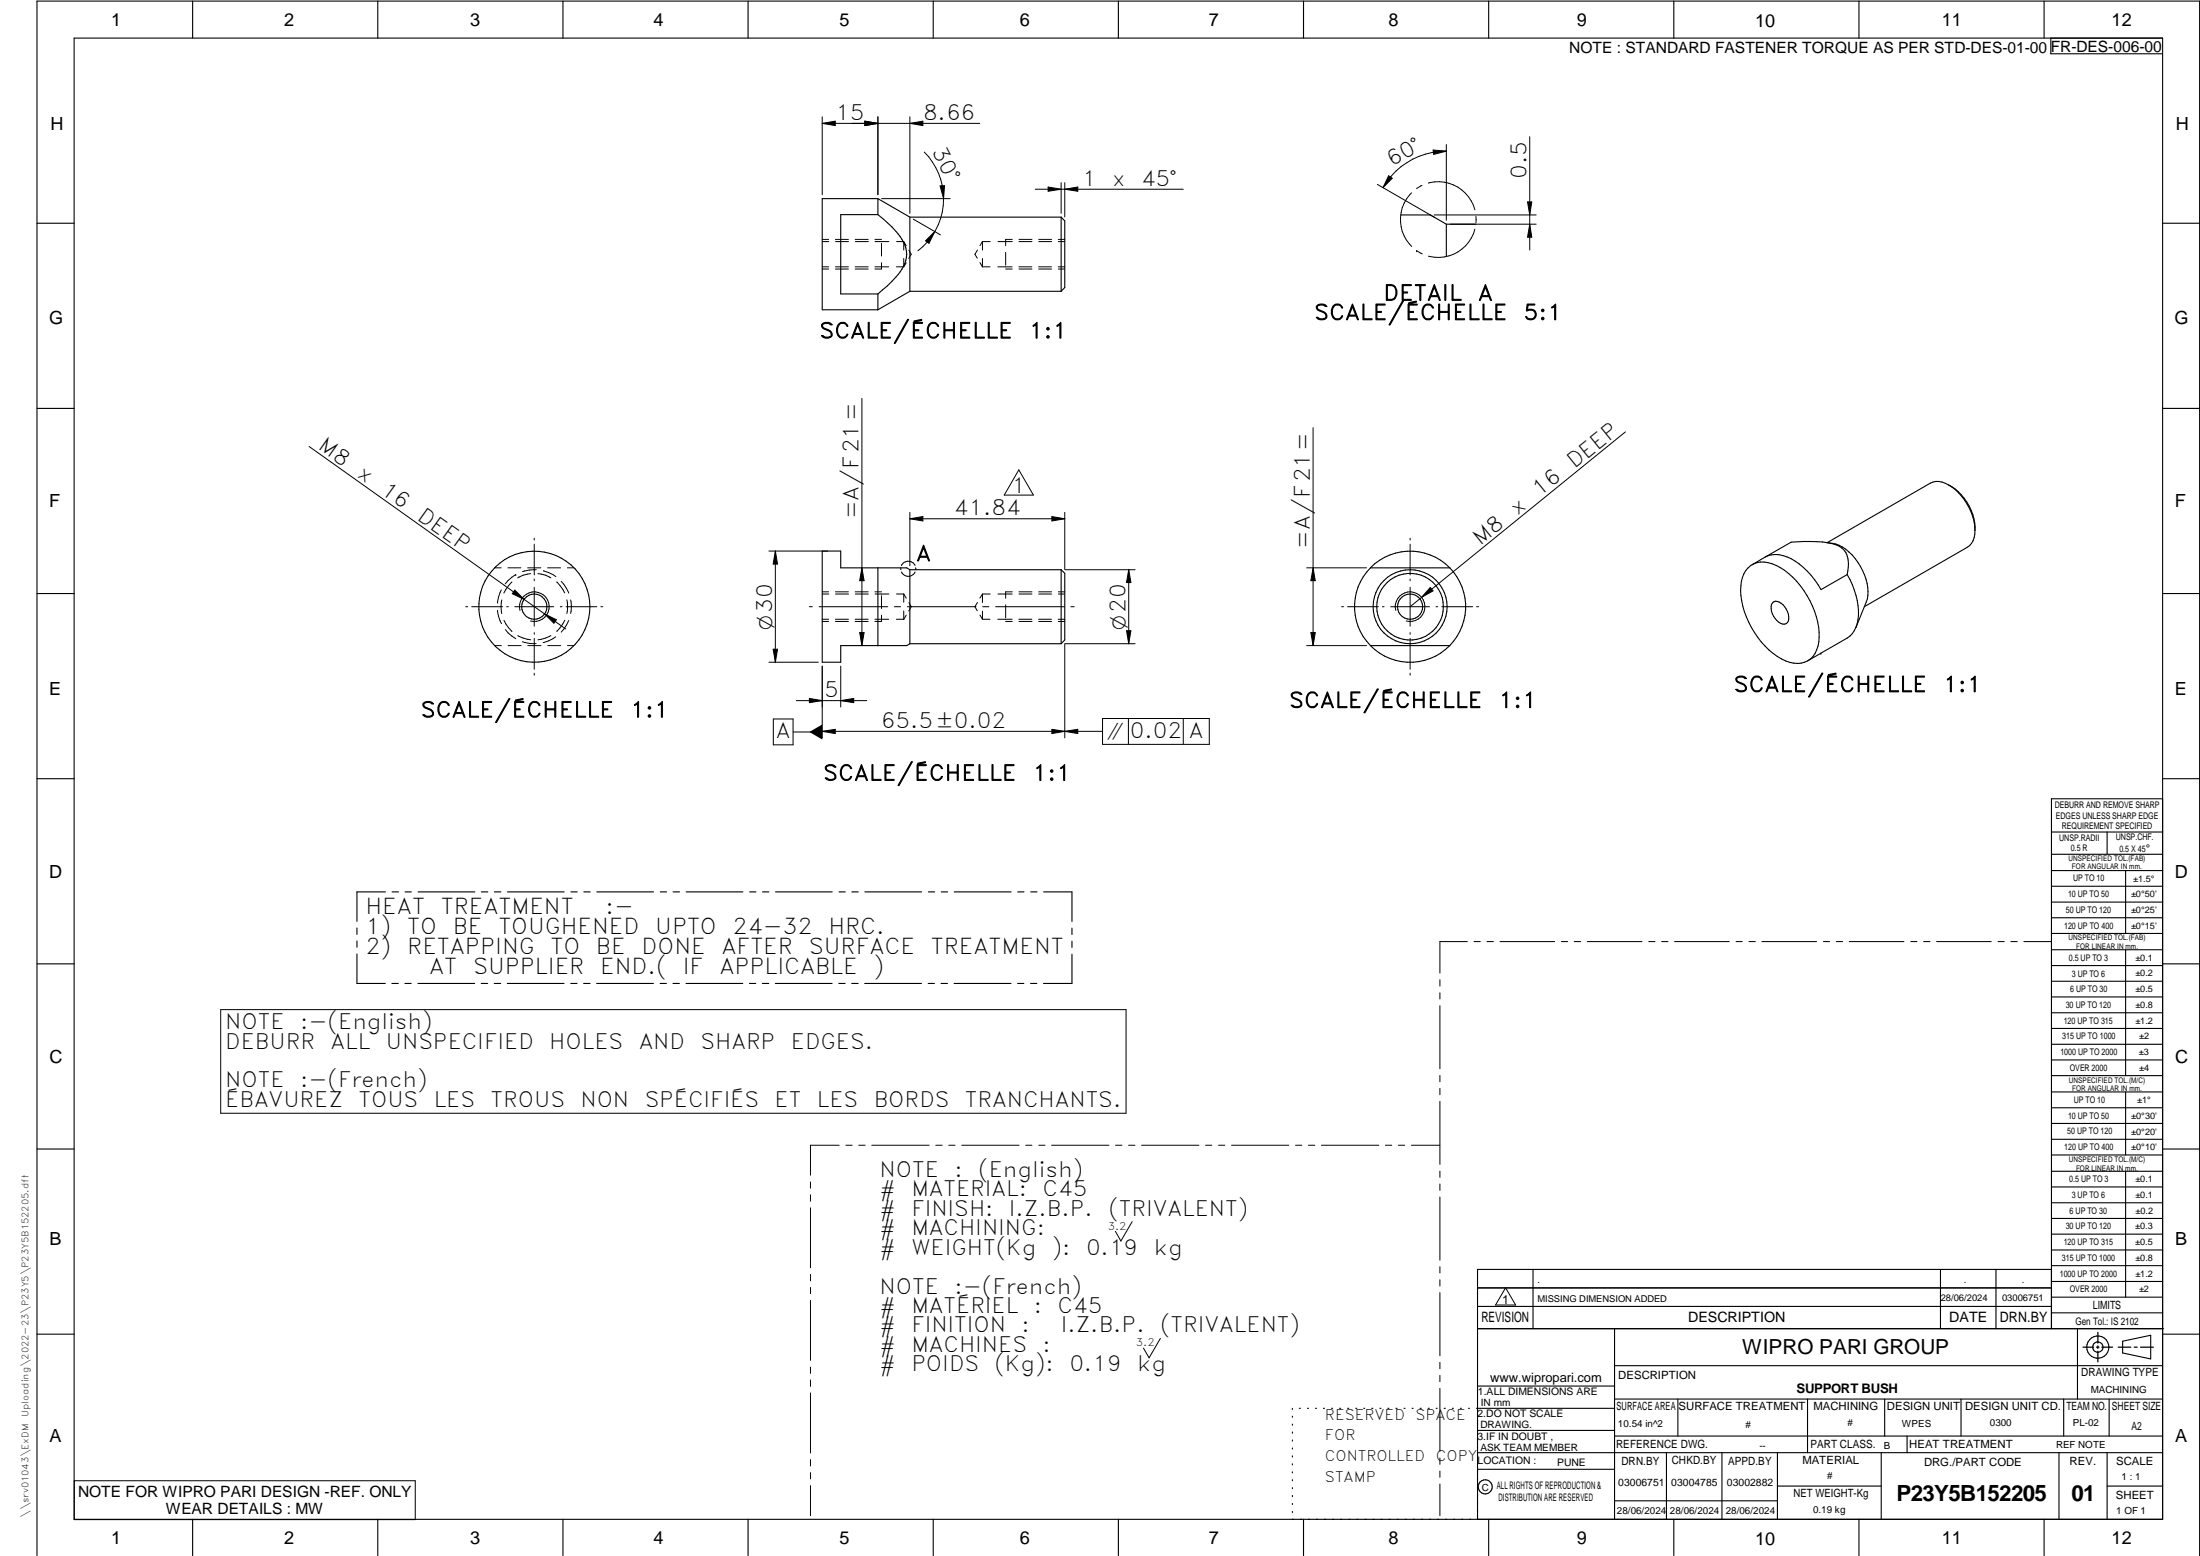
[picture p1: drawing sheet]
<svg xmlns="http://www.w3.org/2000/svg" width="594mm" height="420mm" viewBox="0 0 594 420" stroke-linecap="round" stroke-linejoin="round" font-family="sans-serif">
<g fill="none" stroke="#000" stroke-width=".3">
<path d="M20 10.3h564v400h-564zM52 .3v10M102 .3v10M152 .3v10M202 .3v10M252 .3v10M302 .3v10M352 .3v10M402 .3v10M452 .3v10M502 .3v10M552 .3v10"/>
<path d="M553.8 10.3v4.2h30.2M237.1 53.6h-15.1v30.1h15.1M237.1 53.6l8.6 5M237.1 58a22.9 22.9 0 0 1 7.2 8.1 8 8 0 0 1-2.3 8.6l-2.4 2.5-2.5 2.2M237.1 58h-10.1v21.4h10.1M237.1 53.6v4.4M245.7 58.6h40.8M245.7 58.6v20.1M286.5 58.6v20.1M286.5 58.6l1 1v18l-1 1.1M378.2 58h8l4.4 2.5M10 60.3h10"/>
<path d="M237.1 79.4v4.3M245.7 78.7l-8.6 5M245.7 78.7h40.8M390.6 60.5h7.9M390.6 60.5v8.8M584 60.3h10M10 110.3h10M584 110.3h10M526.2 131a4.8 4.8 0 0 0-5-.5l-27.8 16M526.2 131a15.6 15.6 0 0 1 7.1 11.1M526.2 131a13.8 13.8 0 0 1 7.1 12.2M237.1 153.3v21"/>
<path d="M245.7 153.8h40.8M245.7 153.8v20M245.7 153.8l-.9-.5h-17.8v-4.5h-5v30h5v-4.5h17.8l.9-.5M286.5 153.8v20M286.5 153.8l1 1v18l-1 1M370.1 153.3a15 15 0 0 0 0 21M370.1 153.3h21.4M370.1 153.3a15 15 0 0 1 21.4 0M391.5 153.3a15 15 0 0 1 0 21M472.1 153.3a6.3 6.3 0 0 1 7.6-.6 23.1 23.1 0 0 1 11.5 19.3 6.5 6.5 0 0 1-4.8 7.1 11.1 11.1 0 0 1-8.7-3.5 23.3 23.3 0 0 1-7.6-17.4 7.6 7.6 0 0 1 2-4.9zM473.2 152.5l3.5-2.1a7.8 7.8 0 0 1 8.1 1.2l2.2 1.6a22.6 22.6 0 0 1 4.7 6l7.1-4M476.8 150.4l6.9-4a32.9 32.9 0 0 1 12.4 .8 5.2 5.2 0 0 1 3 6l-.3 2"/>
<path d="M493 146.5a11 11 0 0 1 9.4 6.4 12 12 0 0 1 1.6 9.6l-2.8 6.9M498.8 155.2a18.7 18.7 0 0 1 2.7 13.2 6.7 6.7 0 0 1-2.7 3.9l-7.1 4.1M533.3 142.4v.8M533.3 143.2a4.9 4.9 0 0 1-2.1 4.6l-27.8 16M10 160.3h10M245.7 173.8h40.8M370.1 174.3h21.4M370.1 174.3a15 15 0 0 0 21.4 0M478.6 162.8a1.94 1.94 0 0 1 2.9 .5 4.2 4.2 0 0 1 1.2 4.8 1.91 1.91 0 0 1-2.9-.5 4.1 4.1 0 0 1-1.2-4.8zM491.7 176.4l-3.6 2M491.7 176.4h.1M584 160.3h10"/>
<path d="M10 210.3h10M584 215.7h-30v143.1M584 210.3h10M554 224.7h30M554 230.7h30M554 235.1h30M554 239.3h30M569 224.7v6M574 235.1v17M96.4 250.6v1.7M96.4 254.1v1.7M96.4 257.6v8h7.6"/>
<path d="M104.1 240.8h-7.7v8M105.9 240.8h1.7M109.4 240.8h1.7M112.9 240.8h15.3M130 240.8h1.7M133.5 240.8h1.7M137 240.8h15.4M154.2 240.8h1.7M157.6 240.8h1.8M161.2 240.8h15.3M178.3 240.8h1.7M181.8 240.8h1.7"/>
<path d="M185.3 240.8h15.3M202.4 240.8h1.7M205.9 240.8h1.7M209.4 240.8h15.3M226.6 240.8h1.7M230 240.8h1.8M233.5 240.8h15.4M250.7 240.8h1.7M254.2 240.8h1.7M257.7 240.8h15.3M274.8 240.8h1.7M278.3 240.8h1.7"/>
<path d="M281.8 240.8h7.7v8M289.5 257.6v8h-7.7M289.5 250.6v1.7M289.5 254.1v1.7M554 243.6h30M554 247.8h30M554 252.1h30M554 256.5h30M574 256.5v33.9M10 260.3h10M105.8 265.6h1.8M109.3 265.6h1.7"/>
<path d="M112.9 265.6h15.3M130 265.6h1.7M133.5 265.6h1.7M137 265.6h15.3M154.1 265.6h1.7M157.6 265.6h1.7M161.1 265.6h15.3M178.3 265.6h1.7M181.7 265.6h1.8M185.2 265.6h15.4M202.4 265.6h1.7M205.9 265.6h1.7"/>
<path d="M209.4 265.6h15.3M226.5 265.6h1.7M230 265.6h1.7M233.5 265.6h15.3M250.6 265.6h1.7M254.1 265.6h1.8M257.6 265.6h15.4M274.8 265.6h1.7M278.3 265.6h1.7M554 260.7h30M554 265h30M554 269.2h30"/>
<path d="M554 273.5h30M554 277.7h30M584 260.3h10M554 282h30M554 286.2h30M554 290.4h30M554 294.9h30M554 299.1h30M574 294.9v17M10 310.3h10M554 303.4h30M554 307.6h30"/>
<path d="M554 311.9h30M554 316.3h30M574 316.3v34M584 310.3h10M554 320.5h30M554 324.8h30M554 329h30M554 333.2h30M554 337.5h30M399 358.8h185.2M399 352.8h155M399 347.8h155"/>
<path d="M414 342.8v16M436 358.8v51.5M524 342.8v16M539 342.8v16M554 341.8h30M554 346h30M554 350.3h30M554 354.5h30M554 342.8h-155v67.5M561 358.8v19M10 360.3h10M399 374.3h37"/>
<path d="M436 377.8h148M453.1 377.8v10M488.1 377.8v14.5M508.9 377.8v10M529.5 377.8v10M557.3 377.8v10M569.5 377.8v10M573.2 362.2l7.6-1.6v6.3l-7.6-1.6zM584 368.8h-148M584 360.3h10M349 380.3v.3M349 382.4v.3"/>
<path d="M349 384.6v.3M349 386.7v.3M349 388.8v.3M349 391v.3M349 393.1v.3M349 395.3v.3M349 397.4v.3M349 399.5v.3M350.9 380.3h.2M353.1 380.3h.2M355.2 380.3h.3M357.4 380.3h.3"/>
<path d="M359.6 380.3h.3M361.7 380.3h.3M363.9 380.3h.3M366.1 380.3h.3M368.3 380.3h.2M370.4 380.3h.3M372.6 380.3h.3M374.8 380.3h.3M376.9 380.3h.4M379.1 380.3h.3M381.3 380.3h.3M383.4 380.3h.4"/>
<path d="M385.6 380.3h.3M387.8 380.3h.3M390 380.3h.3M392.2 380.3h.3M394.3 380.3h.3M396.5 380.3h.3M398.7 380.3h37.3M399 396.7h37M399 392.3h185M399 386.2h37M436 387.8h148M450 392.3v18"/>
<path d="M465 392.3v18M480 392.3v18M508 392.3v18M515 387.8v4.5M556 392.3v18M569 392.3v18M52 410.3v9.7M102 410.3v9.7M152 410.3v9.7M202 410.3v9.7M252 410.3v9.7M302 410.3v9.7"/>
<path d="M349 401.7v.3M349 403.8v.4M349 406v.3M349 408.1v.3M352 410.3v9.7M402 410.3v9.7M436 405.3h44M452 410.3v9.7M480 401.3h28M502 410.3v9.7M552 410.3v9.7M569 401.3h15"/>
<path d="M10 420v-419.7h584v419.7"/>
<circle cx="144.3" cy="163.8" r="15"/>
<circle cx="144.3" cy="163.8" r="3.4"/>
<circle cx="380.8" cy="163.8" r="9"/>
<circle cx="380.8" cy="163.8" r="3.4"/>
<circle cx="380.8" cy="163.8" r="10"/>
<circle cx="566.5" cy="363.7" r="1.39"/>
<circle cx="566.5" cy="363.8" r="3"/>
<circle cx="401.1" cy="401.5" r="1.9"/>
</g>
<g fill="none" stroke="#000" stroke-width=".27">
<path d="M222 31.5v21.1M222 33.3l3.5-.6v1.2zM222 33.3h42.6M233.5 32.7l3.6 .6-3.6 .6zM237.1 31.5v21.1M245.7 33.3l3.5-.6v1.2zM245.7 31.5v26.1M390.6 39v20.5M413.1 36.9v30.6M238.1 53.6h18.5M246.6 59.2l7.4 4.2M249.6 41.1a17.7 17.7 0 0 1 5.2 12.5"/>
<path d="M253.9 50.2l1.2-.1-.3 3.5zM254.8 53.6a17.6 17.6 0 0 1-6.9 14.1M279.6 51.1h39.9M283 50.5l3.5 .6-3.5 .5zM286.5 49.3v8.3M287.5 49.3v9.3M287.5 51.1l3.5-.6v1.1zM371.9 49.8l15.6 9M375 47.5l1 .6-2.5 2.6zM381.2 52.1a10.2 10.2 0 0 0 0 14.4M384 50.1l-1.5 .8M385.7 49.4a10.2 10.2 0 0 1 12.6 7.2"/>
<path d="M387 40.5l3.6 .3-3.5 .9zM387.3 58h27.5M390.6 40.8a19.5 19.5 0 0 0-17.1 9.9M398.6 58.4v1.7M412.5 54.5h1.1l-.5 3.5zM222 65.2h1.8M222 72.1h1.8M222 72.6h1.8M222 64.6h1.8M225.6 72.1h3.5M225.6 72.6h3.5M225.6 64.6h3.5"/>
<path d="M225.6 65.2h3.5M230.9 72.1h3.5M230.9 72.6h3.5M230.9 64.6h3.5M231 65.2h3.5M236.3 72.1h3.7M236.3 64.6h1.7M236.3 65.2h3.7M238 65.7v3.4M238 71v1.6h-1.7M242.1 72.1h1.9M242.1 65.2h1.9"/>
<path d="M244 65.2l.7 1.2M244 65.2v2.3M244 69.8v2.3M244.7 71l-.7 1.1M245.4 67.6l.7 1.1-.7 1.1M249.9 65l2.5-2.5-1.5 3.2zM263.9 67.5l-.6 1.2 .6 1M264.6 70.9l.7 1.2M265.3 65.2v2.3M265.3 69.8v2.3M265.3 72.1h2M265.3 65.2l-.7 1.1"/>
<path d="M265.3 65.2h2.1M269.5 65.2h3.8M271.6 72.6h1.7M271.6 68.2v3.4M273.3 72.1h-3.9M273.3 64.6h-1.7v1.7M275.1 72.1h3.5M275.2 65.2h3.5M275.2 72.6h3.5M275.2 64.6h3.5M280.5 72.1h3.4M280.5 65.2h3.5"/>
<path d="M280.5 72.6h3.5M280.5 64.6h3.5M285.7 72.1h1.8M285.8 65.2h1.7M285.8 72.6h1.7M285.8 64.6h1.7M382.5 67.7l1.5 .8M382.5 67.7h.1M391.6 60.5h23.2M398.3 61.9a10.2 10.2 0 0 1-12.6 7.3M413.1 60.5l.5 3.6h-1.1zM232.7 107.6v66.7"/>
<path d="M354.6 115.5v58.8M438.9 116.6l-58.1 47.2M83.5 120.6l58 41.2M245.7 138.3v14.5M275.1 126.9l4 6.8h-7.9zM284 139.5l3.5 .6-3.5 .6zM287.5 138.3v15.5M133.6 153.3h1.7M135.4 159.3l-.8 1.9-.2 1.7M137.2 153.3h3.5M138.3 157.2l-1 1-1.2 1.9M139 159.3l2.5 2.5-3.2-1.5z"/>
<path d="M139.3 155.2h.1M139.3 155.2l-2.1 1.6-.8 .8M142.5 153.3h3.5M143.3 154.9a7.6 7.6 0 0 0-3.5 1.1M144.3 158.6v10.5M144.3 145.3v.5M144.3 146.9v8.3M144.3 156.3v.5M144.8 153.8l-1.8 .1-1.9 .4M145.2 154.9a7.1 7.1 0 0 1 3.6 1.1M146.7 154.1l1.4 .5 2 1.1M147.9 153.3h3.5"/>
<path d="M150.3 157.1l1.7 2 .5 1M151.5 157l1.4 1.8 .7 1.3M153.2 153.3h1.8M207.6 148.8h15.9M209.4 148.8v30M209.4 148.8l.6 3.5h-1.2zM222 159.8h1.8M225.6 159.8h3.5M230.9 159.8h3.5M232.7 153.3l.6 3.5h-1.2zM236.3 159.8h1.7M243.2 153.3l.1 .5"/>
<path d="M245.7 140.1l3.5-.6v1.2zM245.7 140.1h41.8M247.1 154.4a1.98 1.98 0 0 1-1.8 1.2 1.98 1.98 0 0 1-1.8-1.2M247.1 152.7a2.02 2.02 0 0 0-1.9-1.2 2.02 2.02 0 0 0-1.8 1.2M247.3 153.3v.5M273.3 159.8h-1.7v1.7M275.2 159.8h3.5M280.5 159.8h3.5M285.8 159.8h1.7M287.6 153.8h18.9M304.8 153.8l.6 3.5h-1.2zM304.8 153.8v20"/>
<path d="M352.8 153.3h16.2M354.6 153.3l.6 3.5h-1.2zM380.8 145.3v.5M380.8 146.9v8.3M380.8 156.3v.5M380.8 158.6v10.5M386.2 158.6l.8 1-3.1 1.7zM125.8 163.8h.5M127.4 163.8h8.3M133.6 174.3h1.8M134.4 164.8a8.3 8.3 0 0 0 1 3.6M135.5 162a8.1 8.1 0 0 0 0 3.7"/>
<path d="M136.1 167.5l1.2 2 1 1M136.5 170l.7 .9 2.1 1.6M136.8 163.8h.5M137.2 174.3h3.5M139 163.8h10.5M139.8 171.6a8.5 8.5 0 0 0 3.5 1.2M140.4 164.8a4 4 0 0 1 3.5-5 4 4 0 0 1 4.4 4.4 4 4 0 0 1-5.1 3.5M141 173.3l2 .4 1.8 .1M141.5 161.8l11.3 8M142.5 174.3h3.6M144.3 170.8v.5M144.3 172.4v8.3"/>
<path d="M147.1 165.8l3.1 1.5-.6 1zM147.9 174.3h3.5M148.8 171.6l-1.5 .7-2 .5M150.1 172l-2 1.1-1.4 .4M151.3 163.8h.5M152.5 167.5l-1.2 2-1 1M152.9 163.8h8.3M153.1 162a8.1 8.1 0 0 1 0 3.7M153.2 174.3h1.8M153.6 167.6l-.7 1.2-1.4 1.9M154.1 162a7.9 7.9 0 0 1 0 3.7M162.3 163.8h.5"/>
<path d="M207.6 178.8h13.4M208.8 175.3h1.2l-.6 3.5zM218.6 163.8h.8M221.2 163.8h18.5M222 160.4h1.8M222 167.2h1.8M222 167.8h1.8M222 179.9v19.4M225.6 167.2h3.5M225.6 167.8h3.5M225.6 160.4h3.5M227 179.9v11"/>
<path d="M230.9 167.2h3.5M230.9 167.8h3.5M231 160.4h3.5M232.1 170.8h1.2l-.6 3.5zM236.3 167.2h3.7M236.3 160.4h3.7M238 166.1v1.7h-1.7M238 160.9v3.4M241.5 163.8h1.7M242.1 167.2h1.9M242.1 160.4h1.9M244 160.4l.7 1.1"/>
<path d="M244 160.4v2.2M244 165v2.2M244.7 166.1l-.7 1.1M245 163.8h18.6M245.4 162.7l.7 1.1-.7 1.2M263.9 162.7l-.6 1.1 .6 1.1M264.6 166.1l.7 1.1M265.3 160.4v2.3M265.3 165v2.2M265.3 167.2h2M265.3 160.4l-.7 1.1M265.3 160.4h2.1"/>
<path d="M265.3 163.8h1.7M268.9 163.8h18.5M269.4 167.2h3.9M269.5 160.4h3.8M271.6 167.8h1.7M271.6 163.3v3.5M275.1 167.2h3.5M275.2 160.4h3.5M275.2 167.8h3.5M280.5 167.2h3.4M280.5 160.4h3.5M280.5 167.8h3.5"/>
<path d="M285.7 167.2h1.8M285.8 160.4h1.7M285.8 167.8h1.7M287.5 173.9v25.4M287.6 173.8h18.9M289.2 163.8h.9M304.2 170.3h1.2l-.6 3.5zM352.8 174.3h16.2M354 170.8h1.2l-.6 3.5zM362.3 163.8h.5M363.9 163.8h8.3M373.3 163.8h.5"/>
<path d="M375.5 163.8h10.5M380.8 170.8v.5M380.8 172.4v8.3M383.9 161.3a4 4 0 0 0-4.9-1 4 4 0 0 0-2.1 4.5M383.9 161.3a4 4 0 0 1 .2 4.7 4 4 0 0 1-4.4 1.7M387.8 163.8h.4M389.3 163.8h8.4M398.7 163.8h.6M144.3 181.8v.5M208.8 194.1h5.4v7h-5.4zM214.2 197.7h7.8M215 189.2h19.1"/>
<path d="M218.6 188.6l3.4 .6-3.4 .5zM222 197.5l3.5-.6v1.2zM222 197.5h75.7M227 189.2l3.5-.6v1.1zM284 196.9l3.5 .6-3.5 .6zM287.5 197.5l3.5-.6v1.2zM297.7 194h28.9v7h-28.9zM304.7 194v7M319.5 194v7M380.8 181.8v.5M396.2 254.3h-7.4v8.5M398.1 254.3h1.6"/>
<path d="M401.5 254.3h1.8M405 254.3h14.8M421.6 254.3h1.7M425.1 254.3h1.7M428.6 254.3h14.8M445.2 254.3h1.7M448.7 254.3h1.7M452.2 254.3h14.8M468.8 254.3h1.7M472.3 254.3h1.7M475.8 254.3h14.8M492.4 254.3h1.7"/>
<path d="M495.8 254.3h1.8M499.4 254.3h14.7M516 254.3h1.6M519.4 254.3h1.8M522.9 254.3h14.8M539.5 254.3h1.7M543 254.3h1.7M546.5 254.3h7.4M59.6 272.6h244.5v28h-244.5zM388.8 264.5v1.8M388.8 268.1v1.6M388.8 271.6v17"/>
<path d="M388.8 290.4v1.7M388.8 293.9v1.7M388.8 297.4v17M218.9 319.2v1.6M226.6 309.2h-7.7v8.1M228.4 309.2h1.7M231.9 309.2h1.7M235.4 309.2h15.5M252.7 309.2h1.7M256.2 309.2h1.7M259.7 309.2h15.5M277 309.2h1.7"/>
<path d="M280.5 309.2h1.7M284 309.2h15.5M301.2 309.2h1.8M304.8 309.2h1.7M308.3 309.2h15.5M325.5 309.2h1.7M329.1 309.2h1.6M332.6 309.2h15.4M349.8 309.2h1.7M353.3 309.2h1.7M356.8 309.2h15.5M374.1 309.2h1.7"/>
<path d="M377.6 309.2h1.7M381.1 309.2h7.7M388.8 316.2v1.7M388.8 319.7v1.7M218.9 322.6v1.8M218.9 326.1v16.2M305.7 329.9l-3 5.2-1.5-2.6M388.8 323.2v17.1M218.9 344.1v1.8M218.9 347.6v1.7M218.9 351.2v16.1M388.8 342.1v1.6"/>
<path d="M388.8 345.6v1.7M388.8 349v17.1M406.6 347.7l2.7 4.7h-5.4zM218.9 369.1v1.7M218.9 372.6v1.8M218.9 376.1v16.2M313.3 361.4l-3 5.2-1.5-2.6M388.8 367.9v1.7M388.8 371.4v1.7M388.8 374.9v17M20.1 399.8h92v10.5h-92zM218.9 394.1v1.8"/>
<path d="M218.9 397.6v1.7M388.8 393.7v1.7M388.8 397.2v1.7M218.9 401.2v8.1M388.8 400.7v8.6"/>
</g>
<path d="M566.5 359.7v3M562.5 363.8h2.9M566.1 363.8h.7M566.5 363.4v.7M566.5 364.9v2.8M567.6 363.8h2.9M572 363.8h3.4M576.3 363.8h.8M578 363.8h3.5" fill="none" stroke="#000" stroke-width=".34"/>
<g fill="#000">
<path d="M222 33.3l3.5-.6v1.2zM233.5 32.7l3.6 .6-3.6 .6zM245.7 33.3l3.5-.6v1.2zM253.9 50.2l1.2-.1-.3 3.5zM283 50.5l3.5 .6-3.5 .5zM287.5 51.1l3.5-.6v1.1zM375 47.5l1 .6-2.5 2.6zM387 40.5l3.6 .3-3.5 .9zM412.5 54.5h1.1l-.5 3.5zM249.9 65l2.5-2.5-1.5 3.2zM413.1 60.5l.5 3.6h-1.1zM245.7 140.1l3.5-.6v1.2z"/>
<path d="M284 139.5l3.5 .6-3.5 .6zM139 159.3l2.5 2.5-3.2-1.5zM209.4 148.8l.6 3.5h-1.2zM232.7 153.3l.6 3.5h-1.2zM304.8 153.8l.6 3.5h-1.2zM354.6 153.3l.6 3.5h-1.2zM386.2 158.6l.8 1-3.1 1.7zM147.1 165.8l3.1 1.5-.6 1zM208.8 175.3h1.2l-.6 3.5zM232.1 170.8h1.2l-.6 3.5zM304.2 170.3h1.2l-.6 3.5zM354 170.8h1.2l-.6 3.5z"/>
<path d="M218.6 188.6l3.4 .6-3.4 .5zM218.6 197.7l3.4-2.1v4.1zM222 197.5l3.5-.6v1.2zM227 189.2l3.5-.6v1.1zM284 196.9l3.5 .6-3.5 .6zM287.5 197.5l3.5-.6v1.2z"/>
</g>
<g font-size="6">
<text x="512.1" y="405.2">P23Y5B152205</text>
<text x="559.4" y="405.2">01</text>
</g>
<g font-size="5.9">
<text x="98.7" y="246.8">HEAT</text>
<text x="119" y="246.8">TREATMENT</text>
<text x="163.5" y="246.8">:-</text>
<text x="98.7" y="252.1">1)</text>
<text x="98.7" y="257.6">2)</text>
<text x="110" y="252.1">TO</text>
<text x="110" y="257.6">RETAPPING</text>
<text x="122.3" y="252.1">BE</text>
<text x="134.6" y="252.1">TOUGHENED</text>
<text x="148.7" y="257.6">TO</text>
<text x="160.9" y="257.6">BE</text>
<text x="173.3" y="257.6">DONE</text>
<text x="176.9" y="252.1">UPTO</text>
<text x="194.8" y="257.6">AFTER</text>
<text x="197.8" y="252.1">24-32</text>
<text x="218.4" y="257.6">SURFACE</text>
<text x="223.7" y="252.1">HRC.</text>
<text x="251.4" y="257.6">TREATMENT</text>
<text x="115.9" y="262.9">AT</text>
<text x="127.7" y="262.9">SUPPLIER</text>
<text x="162.1" y="262.9">END.(</text>
<text x="184.4" y="262.9">IF</text>
<text x="194.3" y="262.9">APPLICABLE</text>
<text x="235.9" y="262.9">)</text>
</g>
<g font-size="5.7">
<text x="225.6" y="32.4">15</text>
<text x="249.3" y="32.4">8.66</text>
<text x="251.5" y="40.8" transform="rotate(64 251.5 40.8)">30°</text>
<text x="375.8" y="45.2" transform="rotate(-30 375.8 45.2)">60°</text>
<text x="292.2" y="50.2">1</text>
<text x="300.3" y="50.2">x</text>
<text x="308.1" y="50.2">45°</text>
<text x="412.2" y="48.3" transform="rotate(-90 412.2 48.3)">0.5</text>
<text x="373.6" y="81.1">DETAIL</text>
<text x="399.1" y="81.1">A</text>
<text x="354.9" y="86.4">SCALE/ÉCHELLE</text>
<text x="411.4" y="86.4">5:1</text>
<text x="221.3" y="91.3">SCALE/ÉCHELLE</text>
<text x="277.8" y="91.3">1:1</text>
<text x="85.7" y="121.1" transform="rotate(35 85.7 121.1)">M8</text>
<text x="96.2" y="128.5" transform="rotate(35 96.2 128.5)">x</text>
<text x="425.1" y="126.7" transform="rotate(-39 425.1 126.7)">DEEP</text>
<text x="102.5" y="133.1" transform="rotate(35 102.5 133.1)">16</text>
<text x="273.2" y="133.2">1</text>
<text x="415.7" y="134.3" transform="rotate(-39 415.7 134.3)">16</text>
<text x="112.3" y="140" transform="rotate(35 112.3 140)">DEEP</text>
<text x="231.9" y="140.2" transform="rotate(-90 231.9 140.2)">=A/F21=</text>
<text x="257.6" y="139.2">41.84</text>
<text x="409.7" y="139.2" transform="rotate(-39 409.7 139.2)">x</text>
<text x="353.7" y="148.1" transform="rotate(-90 353.7 148.1)">=A/F21=</text>
<text x="399.7" y="147.3" transform="rotate(-39 399.7 147.3)">M8</text>
<text x="247.4" y="151.5">A</text>
<text x="222.6" y="188.3">5</text>
<text x="348.1" y="191.1">SCALE/ÉCHELLE</text>
<text x="404.6" y="191.1">1:1</text>
<text x="468.2" y="186.8">SCALE/ÉCHELLE</text>
<text x="524.7" y="186.8">1:1</text>
<text x="113.6" y="193.7">SCALE/ÉCHELLE</text>
<text x="170.2" y="193.7">1:1</text>
<text x="237.9" y="196.6">65.5±0.02</text>
<text x="209.5" y="199.4">A</text>
<text x="305.1" y="199.3">0.02 A</text>
<text x="222.3" y="210.7">SCALE/ÉCHELLE</text>
<text x="278.8" y="210.7">1:1</text>
<text x="60.8" y="277.9">NOTE</text>
<text x="81" y="277.9">:-(English)</text>
<text x="60.8" y="283.1">DEBURR</text>
<text x="89.3" y="283.1">ALL</text>
<text x="104.2" y="283.1">UNSPECIFIED</text>
<text x="148.3" y="283.1">HOLES</text>
<text x="172.5" y="283.1">AND</text>
<text x="189.1" y="283.1">SHARP</text>
<text x="213.5" y="283.1">EDGES.</text>
<text x="60.8" y="293.6">NOTE</text>
<text x="81" y="293.6">:-(French)</text>
<text x="60.8" y="298.9">ÉBAVUREZ</text>
<text x="96.8" y="298.9">TOUS</text>
<text x="117.1" y="298.9">LES</text>
<text x="132.5" y="298.9">TROUS</text>
<text x="156.7" y="298.9">NON</text>
<text x="174.1" y="298.9">SPÉCIFIÉS</text>
<text x="209.2" y="298.9">ET</text>
<text x="220.6" y="298.9">LES</text>
<text x="235.9" y="298.9">BORDS</text>
<text x="260.5" y="298.9">TRANCHANTS.</text>
<text x="237.5" y="317.8">NOTE</text>
<text x="257.7" y="317.8">:</text>
<text x="264.1" y="317.8">(English)</text>
<text x="237.5" y="323">#</text>
<text x="246.1" y="323">MATERIAL:</text>
<text x="281.5" y="323">C45</text>
<text x="237.5" y="328.3">#</text>
<text x="246.1" y="328.3">FINISH:</text>
<text x="272.4" y="328.3">I.Z.B.P.</text>
<text x="299.3" y="328.3">(TRIVALENT)</text>
<text x="237.5" y="333.5">#</text>
<text x="246.1" y="333.5">MACHINING:</text>
<text x="237.5" y="338.8">#</text>
<text x="246.1" y="338.8">WEIGHT(Kg</text>
<text x="284" y="338.8">):</text>
<text x="293.3" y="338.8">0.19</text>
<text x="311.6" y="338.8">kg</text>
<text x="237.5" y="349.3">NOTE</text>
<text x="257.7" y="349.3">:-(French)</text>
<text x="237.5" y="354.5">#</text>
<text x="237.5" y="359.8">#</text>
<text x="246.1" y="354.5">MATÉRIEL</text>
<text x="246.1" y="359.8">FINITION</text>
<text x="275.8" y="359.8">:</text>
<text x="279.2" y="354.5">:</text>
<text x="285.6" y="354.5">C45</text>
<text x="286.4" y="359.8">I.Z.B.P.</text>
<text x="313.3" y="359.8">(TRIVALENT)</text>
<text x="237.5" y="365">#</text>
<text x="246.1" y="365">MACHINES</text>
<text x="281.5" y="365">:</text>
<text x="237.5" y="370.3">#</text>
<text x="246.1" y="370.3">POIDS</text>
<text x="268.5" y="370.3">(Kg):</text>
<text x="288.8" y="370.3">0.19</text>
<text x="307.1" y="370.3">kg</text>
</g>
<text font-size="5.6" x="470.5" y="365.5">WIPRO PARI GROUP</text>
<g font-size="5.4">
<text x="208.5" y="170.1" transform="rotate(-90 208.5 170.1)">O30</text>
<text x="303.9" y="170.1" transform="rotate(-90 303.9 170.1)">O20</text>
<text x="299" y="199.3">i</text>
</g>
<g font-size="4.9">
<text x="30" y="6.9">1</text>
<text x="76.7" y="6.9">2</text>
<text x="127" y="6.9">3</text>
<text x="176.5" y="6.9">4</text>
<text x="226.7" y="6.9">5</text>
<text x="275.4" y="6.9">6</text>
<text x="326.4" y="6.9">7</text>
<text x="375" y="6.9">8</text>
<text x="425.8" y="6.9">9</text>
<text x="473.9" y="7.3">10</text>
<text x="524.3" y="6.9">11</text>
<text x="570.2" y="6.9">12</text>
<text x="13.6" y="35.1">H</text>
<text x="587.6" y="35.1">H</text>
<text x="13.2" y="87.5">G</text>
<text x="587.2" y="87.5">G</text>
<text x="13.2" y="137">F</text>
<text x="587.2" y="137">F</text>
<text x="13.2" y="187.6">E</text>
<text x="587.2" y="187.6">E</text>
<text x="13.2" y="237">D</text>
<text x="587.2" y="237">D</text>
<text x="13.4" y="287.1">C</text>
<text x="587.4" y="287.1">C</text>
<text x="13.4" y="336.2">B</text>
<text x="587.4" y="336.2">B</text>
<text x="13.4" y="389.3">A</text>
<text x="587.4" y="389.3">A</text>
<text x="30" y="416.9">1</text>
<text x="76.7" y="416.9">2</text>
<text x="127" y="416.9">3</text>
<text x="176.5" y="416.9">4</text>
<text x="226.7" y="416.9">5</text>
<text x="275.4" y="416.9">6</text>
<text x="326.4" y="416.9">7</text>
<text x="375" y="416.9">8</text>
<text x="425.8" y="416.9">9</text>
<text x="473.9" y="417.3">10</text>
<text x="524.3" y="416.9">11</text>
<text x="570.2" y="416.9">12</text>
</g>
<g font-size="4.2">
<text x="423.7" y="14.3">NOTE : STANDARD FASTENER TORQUE AS PER STD-DES-01-00</text>
<text x="553.8" y="14">FR-DES-006-00</text>
<text x="21.1" y="404.3">NOTE FOR WIPRO PARI DESIGN -REF. ONLY</text>
<text x="44.8" y="408.8">WEAR DETAILS : MW</text>
</g>
<g font-size="3.9">
<text x="400" y="357.1">REVISION</text>
<text x="455.9" y="357.1">DESCRIPTION</text>
<text x="526.4" y="357.1">DATE</text>
<text x="540" y="357.1">DRN.BY</text>
<text x="357.8" y="383.3">RESERVED</text>
<text x="382.3" y="383.3">SPACE</text>
<text x="357.8" y="388.9">FOR</text>
<text x="357.8" y="394.5">CONTROLLED</text>
<text x="387.8" y="394.5">COPY</text>
<text x="357.8" y="400">STAMP</text>
</g>
<text font-size="3.6" x="485.1" y="376.1">SUPPORT BUSH</text>
<text font-size="3.5" x="402.4" y="373.3">www.wipropari.com</text>
<text font-size="3.4" x="405.6" y="352">1</text>
<g font-size="3.1">
<text x="565.1" y="353.5">LIMITS</text>
<text x="562" y="371.7">DRAWING TYPE</text>
<text x="437" y="372.3">DESCRIPTION</text>
<text x="436.5" y="380.8">SURFACE AREA</text>
<text x="453.3" y="380.8">SURFACE TREATMENT</text>
<text x="489.7" y="380.8">MACHINING</text>
<text x="509.5" y="380.8">DESIGN UNIT</text>
<text x="530.6" y="380.8">DESIGN UNIT CD.</text>
<text x="558" y="380.6">TEAM NO.</text>
<text x="570.3" y="380.7">SHEET SIZE</text>
<text x="575.6" y="386.1">A2</text>
<text x="436.4" y="391.1">REFERENCE DWG.</text>
<text x="437.8" y="395.5">DRN.BY</text>
<text x="451.4" y="395.4">CHKD.BY</text>
<text x="466.6" y="395.5">APPD.BY</text>
<text x="486.7" y="395.4">MATERIAL</text>
<text x="488.9" y="390.9">PART CLASS.</text>
<text x="515.6" y="390.9">HEAT TREATMENT</text>
<text x="519.6" y="395.9">DRG./PART CODE</text>
<text x="558.9" y="395.5">REV.</text>
<text x="571.4" y="395.6">SCALE</text>
<text x="484.3" y="404.2">NET WEIGHT-Kg</text>
<text x="571.4" y="404.7">SHEET</text>
</g>
<text font-size="3" x="579.5" y="230.1">°</text>
<g font-size="2.8">
<text x="299.1" y="332.1">3.2</text>
<text x="560.4" y="357.7">Gen Tol.: IS 2102</text>
<text x="306.7" y="363.6">3.2</text>
<text x="399.1" y="376.6">1.ALL DIMENSIONS ARE</text>
<text x="399" y="382.7">2.DO NOT SCALE</text>
<text x="399" y="388.7">3.IF IN DOUBT ,</text>
<text x="399" y="395.4">LOCATION :</text>
<text x="420.5" y="396">PUNE</text>
<text x="404.2" y="402">ALL RIGHTS OF REPRODUCTION &amp;</text>
<text x="437" y="401.2">03006751</text>
<text x="451.3" y="401.2">03004785</text>
<text x="466.3" y="401.2">03002882</text>
<text x="404.7" y="405.4">DISTRIBUTION ARE RESERVED</text>
</g>
<g font-size="2.7">
<text x="564.6" y="376.2">MACHINING</text>
<text x="399.9" y="379.7">IN mm</text>
<text x="399.7" y="385.7">DRAWING.</text>
<text x="436.9" y="385.4">10.54 in^2</text>
<text x="471.4" y="385.5">#</text>
<text x="498.9" y="385">#</text>
<text x="513.6" y="385.3">WPES</text>
<text x="537.3" y="385.1">0300</text>
<text x="559.7" y="385.1">PL-02</text>
<text x="399.7" y="391.8">ASK TEAM MEMBER</text>
<text x="475.1" y="391.2">--</text>
<text x="508.7" y="391.2">B</text>
<text x="555.2" y="391.1">REF NOTE</text>
<text x="493.4" y="399.5">#</text>
<text x="572.8" y="399.7">1 : 1</text>
<text x="400.1" y="402.5">C</text>
<text x="436.6" y="408.7">28/06/2024</text>
<text x="450.9" y="408.8">28/06/2024</text>
<text x="466" y="408.9">28/06/2024</text>
<text x="489.6" y="408.5">0.19 kg</text>
<text x="571.4" y="408.7">1 OF 1</text>
</g>
<g font-size="2.5">
<text x="554.9" y="218.3">DEBURR AND REMOVE SHARP</text>
<text x="555.2" y="221">EDGES UNLESS SHARP EDGE</text>
<text x="556.1" y="227.1">UNSP.RADII</text>
<text x="556.8" y="223.8">REQUIREMENT SPECIFIED</text>
<text x="571.4" y="226.9">UNSP.CHF.</text>
<text x="559.2" y="229.9">0.5 R</text>
<text x="572.3" y="230.1">0.5 X 45</text>
<text x="559.8" y="238">UP TO 10</text>
<text x="576.1" y="238.1">±1.5°</text>
<text x="558.5" y="242.2">10 UP TO 50</text>
<text x="575.5" y="242.3">±0°50'</text>
<text x="557.4" y="250.7">120 UP TO 400</text>
<text x="557.9" y="246.5">50 UP TO 120</text>
<text x="575.5" y="250.7">±0°15'</text>
<text x="575.5" y="246.5">±0°25'</text>
<text x="558.7" y="259.4">0.5 UP TO 3</text>
<text x="559.5" y="263.7">3 UP TO 6</text>
<text x="576.6" y="263.6">±0.2</text>
<text x="576.6" y="259.4">±0.1</text>
<text x="559" y="267.9">6 UP TO 30</text>
<text x="576.6" y="267.9">±0.5</text>
<text x="557.8" y="272.2">30 UP TO 120</text>
<text x="576.6" y="272.2">±0.8</text>
<text x="556.9" y="280.7">315 UP TO 1000</text>
<text x="557.3" y="276.4">120 UP TO 315</text>
<text x="576.6" y="276.4">±1.2</text>
<text x="577.7" y="280.7">±2</text>
<text x="556.4" y="284.9">1000 UP TO 2000</text>
<text x="577.6" y="284.9">±3</text>
<text x="558.9" y="289.2">OVER 2000</text>
<text x="577.7" y="289.3">±4</text>
<text x="560" y="297.9">UP TO 10</text>
<text x="577.1" y="297.9">±1°</text>
<text x="558.5" y="302.1">10 UP TO 50</text>
<text x="575.5" y="302.1">±0°30'</text>
<text x="557.4" y="310.6">120 UP TO 400</text>
<text x="558.2" y="306.3">50 UP TO 120</text>
<text x="575.5" y="310.6">±0°10'</text>
<text x="575.5" y="306.4">±0°20'</text>
<text x="558.8" y="319.2">0.5 UP TO 3</text>
<text x="559.4" y="323.4">3 UP TO 6</text>
<text x="576.6" y="319.2">±0.1</text>
<text x="576.6" y="323.5">±0.1</text>
<text x="558.9" y="327.7">6 UP TO 30</text>
<text x="576.7" y="327.7">±0.2</text>
<text x="557.8" y="332">30 UP TO 120</text>
<text x="576.6" y="332">±0.3</text>
<text x="556.8" y="340.5">315 UP TO 1000</text>
<text x="557.3" y="336.3">120 UP TO 315</text>
<text x="576.6" y="336.3">±0.5</text>
<text x="576.6" y="340.5">±0.8</text>
<text x="415.2" y="346.4">.</text>
<text x="530.3" y="346.5">.</text>
<text x="545.9" y="346.4">.</text>
<text x="556.2" y="344.7">1000 UP TO 2000</text>
<text x="576.6" y="344.7">±1.2</text>
<text x="415.2" y="351.5">MISSING DIMENSION ADDED</text>
<text x="524.1" y="351.3">28/06/2024</text>
<text x="540.6" y="351.4">03006751</text>
<text x="558.9" y="349">OVER 2000</text>
<text x="577.6" y="349">±2</text>
</g>
<g font-size="2.4">
<text x="7.7" y="382.7" transform="rotate(-90 7.7 382.7)">Uploading\2022-23\P23Y5\P23Y5B152205.dft</text>
<text x="7.7" y="409.8" transform="rotate(-90 7.7 409.8)">\\srv01043\ExDM</text>
</g>
<g font-size="2.1">
<text x="558.5" y="232.4">UNSPECIFIED TOL.(FAB)</text>
<text x="559.5" y="234.7">FOR ANGULAR IN mm.</text>
<text x="558.6" y="253.9">UNSPECIFIED TOL.(FAB)</text>
<text x="560.7" y="256.3">FOR LINEAR IN mm.</text>
<text x="558.7" y="292.3">UNSPECIFIED TOL.(M/C)</text>
<text x="559.6" y="294.7">FOR ANGULAR IN mm.</text>
<text x="558.7" y="313.7">UNSPECIFIED TOL.(M/C)</text>
<text x="560.6" y="316.1">FOR LINEAR IN mm.</text>
</g>
</svg>
